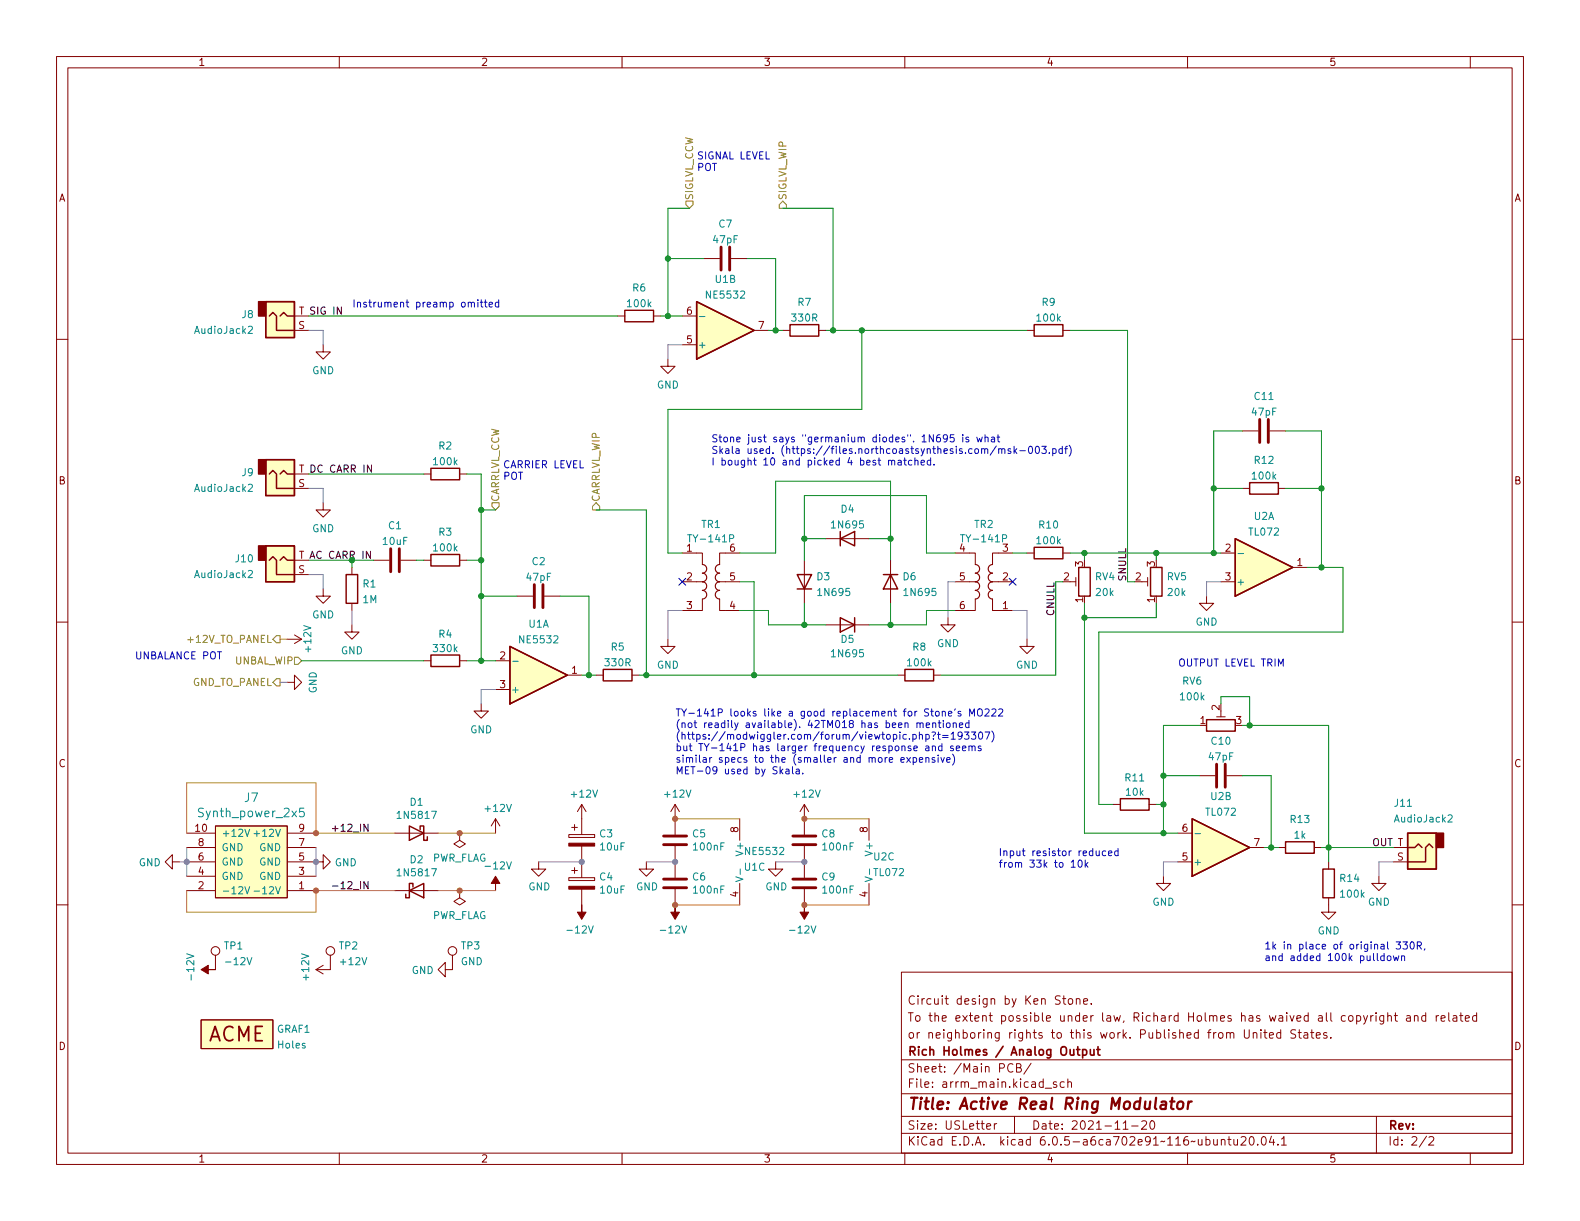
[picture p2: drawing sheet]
<svg xmlns="http://www.w3.org/2000/svg" width="279mm" height="216mm" viewBox="0 0 279 216" stroke-linecap="round" stroke-linejoin="round" font-family="sans-serif">
<g fill="none" stroke="#840000" stroke-width=".18">
<path d="M10 10h259.4v195.9h-259.4zM12 12h255.4v191.9h-255.4zM60 10v2M110 10v2M160 10v2M210 10v2M260 10v2M10 60h2M52.1 55.9h2.5M52.1 58.4h2.5M109.2 55.9h1.3M115.6 55.9h1.2"/>
<path d="M120.6 55.9h2.6M124.5 45.7h2.8M129.3 45.7h2.8M133.3 58.4h2.6M138.4 58.4h1.3M144.8 58.4h1.2M181.6 58.4h1.3M188 58.4h1.2M267.4 60h2M57.1 61v1.2h1.3l-1.3 1.3-1.2-1.3h1.2M118.1 63.5v1.3h1.3l-1.3 1.2-1.3-1.2h1.3M120.6 61h2.6"/>
<path d="M219.7 76.2h2.8M224.5 76.2h2.8M52.1 86.4h2.5M52.1 99.1h2.5M52.1 83.8h2.5M57.1 88.9v1.3h1.3l-1.3 1.2-1.2-1.2h1.2M66 99.1h2.8M70.9 99.1h2.8M74.9 99.1h1.3M74.9 83.8h1.3M81.3 99.1h1.2M81.3 83.8h1.2"/>
<path d="M120.6 97.8h3.6v2M130.8 97.8h-3.5v2M142.2 99.1v7.6M146 95.3h7.7M157.5 99.1v7.6M168.9 97.8h3.6v2M179.1 97.8h-3.6v2M181.6 97.8h1.3M188 97.8h1.2M215.9 97.8h2.5M219.7 86.4h1.3M226.1 86.4h1.2"/>
<path d="M10 110h2M50.8 113h2.5M52.1 112.3l1.2 .7M52.1 101.6h2.5M53.3 113l-1.2 .8M57.1 104.1v1.3h1.3l-1.3 1.3-1.2-1.3h1.2M62.2 110.5v1.3h1.3l-1.3 1.2-1.2-1.2h1.2M62.2 100.3v1.3M62.2 106.7v1.3M74.9 116.8h1.3M81.3 116.8h1.2M87.6 116.8h2.6"/>
<path d="M91.4 105.4h2.8M96.3 105.4h2.8M100.3 119.4h2.6M105.4 119.4h1.3M111.8 119.4h1.2M118.1 113v1.3h1.3l-1.3 1.3-1.3-1.3h1.3M120.6 102.9h3.9M124.2 105.9v2.1h-3.6M127 102.9h3.8M127.3 105.9v2.1h3.5M146 110.5h7.7M158.7 119.4h1.3"/>
<path d="M165.1 119.4h1.3M167.6 109.2v1.3h1.3l-1.3 1.3-1.2-1.3h1.2M168.9 102.9h3.8M172.5 105.9v2.1h-3.6M175.3 102.9h3.8M175.5 105.9v2.1h3.6M181.6 113v1.3h1.3l-1.3 1.3-1.3-1.3h1.3M189.2 102.9h1M190.2 102.1v1.5M201.9 102.9h1M202.9 102.1v1.5M213.4 105.4v1.3h1.2l-1.2 1.3-1.3-1.3h1.3"/>
<path d="M215.9 102.9h2.5M228.6 100.3h2.5M267.4 110h2M50.8 120.7h1.3v-1.3l1.2 1.3-1.2 1.2v-1.2M85.1 124.5v1.2h1.3l-1.3 1.3-1.3-1.3h1.3M87.6 121.9h2.6M212.1 137.2h2.8M215.1 126.7h1.6M215.9 125.7v1M216.9 137.2h2.8M10 160h2M30.5 152.4v-1.3l-1.3 1.3 1.3 1.3v-1.3h1.2"/>
<path d="M33 152.4h5.1M33 147.3h5.1M33 149.9h5.1M33 157.5h5.1M33 154.9h5.1M38.1 146.1h12.7v12.7h-12.7zM50.8 152.4h6.3v1.3l1.3-1.3-1.3-1.3v1.3M50.8 147.3h5.1M50.8 149.9h5.1M50.8 157.5h5.1M50.8 154.9h5.1M69.8 147.3h7.7"/>
<path d="M69.8 157.5h7.7M81.3 157.5v1.3l-1 .6 1 .6 1-.6-1-.6M81.3 157.5h.1M81.3 147.3v1.3l-1 .6 1 .7 1-.7-1-.6M81.3 147.3h.1M87.6 144.8l-.7 1.3M87.6 144.8v2.5M87.6 144.8l.8 1.3M95.2 152.4v1.3h1.3l-1.3 1.2-1.2-1.2h1.2M100.6 147.6h4.6v.5h-4.6zM100.6 155.2h4.6v.5h-4.6zM101.1 146.3h1"/>
<path d="M101.1 153.9h1M101.6 145.8v1M101.6 153.4v1M102.9 142.2l-.8 1.3M102.9 142.2v5.4M102.9 149.6v5.6M102.9 157.2v2.8M102.9 142.2l.7 1.3M114.3 152.4v1.3h1.3l-1.3 1.2-1.3-1.2h1.3M119.4 142.2v5.4M119.4 149.6v5.6M119.4 157.2v2.8"/>
<path d="M119.4 142.2l-.8 1.3M119.4 142.2l.7 1.3M130.8 144.8v3.8M130.8 156.2v3.8M137.2 152.4v1.3h1.2l-1.2 1.2-1.3-1.2h1.3M142.2 142.2v5.4M142.2 149.6v5.6M142.2 157.2v2.8M142.2 142.2l-.7 1.3M142.2 142.2l.8 1.3M153.7 144.8v3.8M153.7 156.2v3.8"/>
<path d="M196.8 142.2h1.3M203.2 142.2h1.3M205.7 154.9v1.3h1.3l-1.3 1.3-1.2-1.3h1.2M208.3 152.4h2.5M208.3 147.3h2.5M221 149.9h2.5M226.1 149.9h1.2M232.4 149.9h1.3M234.9 158.8v2.5h1.3l-1.3 1.3-1.2-1.3h1.2M234.9 152.4v1.3M243.8 154.9v1.3h-1.2l1.2 1.3 1.3-1.3h-1.3M246.4 152.4h2.5"/>
<path d="M246.4 149.9h2.5M267.4 160h2M38.1 168.9v2.6M55.9 171.5l1.2 .7M57.1 170.7l-1.2 .8M58.4 168.9v2.6h-2.5M80 168.9v2.6h-1.3v1.2l-1.2-1.2 1.2-1.3v1.3M159.4 171.9h108v32h-108zM187.5 176.2l-.6-.1-.3 .3 .2 .3 .6 .3v.4l-.2 .2-.6-.1M187.9 176.6h.6M188.1 176.1v1.3l.4 .2M189 176.6h.4l.3 .3v.4l-.3 .3-.4-.1-.1-.2v-.4z"/>
<path d="M190.3 176.7l.2-.1h.4l.1 1M190.3 176.6v1M191.6 177.1l.7-.2v-.3h-.5l-.2 .2 .1 .7h.6M193 177.4v.2M241.1 179.6l.4 1M241.8 179.6l-.5 1.3-.2 .2M242.4 179.6v1M242.8 179.6h-.3l-.1 .3M243.3 179.1v.1M243.3 179.6v1M244.7 179.6v1.2l-.3 .3-.4-.1M244.7 179.6h-.4l-.3 .3v.4l.1 .2h.6"/>
<path d="M245.4 179.7l.2-.1h.4v1M245.4 179.1v1.5M246.5 179.6h.6M246.8 179.1v1.3l.3 .2M248.8 179.6h.5l.1 1M249.4 179.9l-.5 .1a.29 .29 0 0 0-.2 .3 .29 .29 0 0 0 .2 .3l.5-.1M250.1 179.7l.2-.1h.4l.1 1M250.1 179.6v1M252.1 179.6h-.4l-.3 .3v.4l.1 .2h.6M252.1 179.1v1.5M254 179.6v1M254.4 179.6h-.3l-.1 .3"/>
<path d="M256.2 179.1v1.3l.2 .2M257 179.6h.5l.1 1M257.6 179.9l-.5 .1a.29 .29 0 0 0-.2 .3 .29 .29 0 0 0 .2 .3l.5-.1M258.1 179.6h.6M258.3 179.1v1.3l.4 .2M261.1 179.6h-.4l-.3 .3v.4l.1 .2h.6M261.1 179.1v1.5M35.6 180.3h12.7v5.1h-12.7zM159.4 197.4h108M159.4 193.4h108M159.4 187.4h108M174.5 199.2l.7-.2-.1-.3h-.4l-.2 .2v.7h.6"/>
<path d="M175.8 198.7v1M176.3 198.7h-.3l-.2 .3M179.1 188.2a.6 .6 0 0 0-.7 0 .6 .6 0 0 0-.2 .7 .56 .56 0 0 0 .3 .6 .56 .56 0 0 0 .6-.1M179.4 197.4v3M179.8 188.8h.5l.2-.1v-.3l-.1-.3h-.6v1.5h.5l.3-.3a.39 .39 0 0 0-.3-.5M182.3 188l-1.3 1.9M184.8 192.4h1.2M186.8 191.4l-.3-.1-.2 .2v.2l.5 .2v.3h-.5M188.2 191.4l-.4-.1-.3 .3v.4l.1 .2h.6M188.8 191.4l.2-.1 .4 .1 .1 .9M188.8 190.8v1.5M198.6 199.7h.9"/>
<path d="M200.1 199.1h1.2M201.9 198.3l.6-.1 .2 .1 .1 .3-1 1.1h1M203.5 198.3l.2-.1a.81 .81 0 0 1 .6 .6 .81 .81 0 0 1-.3 .8l-.2 .1a.81 .81 0 0 1-.3-1.4zM220 182.1v1.2l.3 .3 .5-.1 .1-.2v-1.2M221.6 182.7l.2-.1h.4l.1 1M221.6 182.6v1M223 182.1v.1M223 182.6v1M223.5 182.6h.5M223.7 182.1v1.3l.3 .2M224.5 183.1l.7-.2-.1-.3h-.4l-.2 .2v.7h.6M226.5 182.6h-.5l-.2 .3v.4l.1 .2h.6"/>
<path d="M226.5 182.1v1.5M229.1 182.2l-.6-.1-.2 .3 .1 .3 .6 .3v.4l-.2 .2-.5-.1M229.5 182.6h.6M229.8 182.1v1.3l.3 .2M230.6 182.6h.6l.1 1M231.3 182.9l-.5 .1a.29 .29 0 0 0-.3 .3 .29 .29 0 0 0 .3 .3l.5-.1M231.8 182.6h.5M232 182.1v1.3l.3 .2M232.8 183.1l.7-.2-.1-.3h-.4l-.2 .2v.7h.6M234.6 182.6h-.3l-.3 .2 .1 .2 .5 .2v.3h-.6M235.3 183.4v.2M243.4 197.4v6.5"/>
<path d="M254.8 180.1l.7-.2v-.3h-.5l-.2 .2 .1 .7h.6M259.1 180.1l.7-.2v-.3h-.5l-.2 .2 .1 .7h.6M60 203.9v2M110 203.9v2M159.4 200.4h108M160 203.9v2M210 203.9v2M216 201.6l.2-.1h.3l.1 1M216 201.5v1M217.1 201.5h.6M217.3 201v1.3l.4 .2M218.2 201.5l.1 .9 .3 .1 .2-.2"/>
<path d="M218.8 201.5v1M219.5 201.1l.5-.1 .3 .1v.3l-.9 1.1h.9M221.1 201h.2a.81 .81 0 0 1 .5 .6 .81 .81 0 0 1-.3 .8l-.1 .1a.81 .81 0 0 1-.6-.6 .81 .81 0 0 1 .3-.9zM222.4 202.3v.2M223.2 201.1l.2-.1a.81 .81 0 0 1 .6 .6 .81 .81 0 0 1-.3 .8l-.2 .1a.81 .81 0 0 1-.3-1.4zM224.8 200.9l-.3 1.1h.9M225.2 201.5v1M226 202.3v.2M226.6 201.4l.4-.4v1.5M226.6 202.5h.9M252.3 200.9l-1.3 1.9M252.7 201.1l.6-.1 .2 .1v.3l-.9 1.1h.9"/>
<path d="M260 203.9v2"/>
<circle cx="38.1" cy="168.1" r=".76"/>
<circle cx="58.4" cy="168.1" r=".76"/>
<circle cx="80" cy="168.1" r=".76"/>
</g>
<path d="M205.4 194.9l.2-.1 .6 .1-.1 1.2M206.2 195.2l-.7 .1a.4 .4 0 0 0-.3 .4 .4 .4 0 0 0 .2 .4l.7-.1M206.9 194.8h.8M207.3 194.1l-.2 1.7 .1 .2 .3 .1M208.3 195a.52 .52 0 0 1 .6-.2 .52 .52 0 0 1 .4 .4l-.1 .5a.55 .55 0 0 1-.5 .4 .55 .55 0 0 1-.6-.4zM210.2 194.8l-.2 1.3M210.7 194.8l-.3 .1-.3 .3" fill="none" stroke="#840000" stroke-width=".4"/>
<path d="M190.4 185.6h.6M190.6 185.1v1.3l.4 .2M191.5 185.7l.4-.1 .3 .3v.4l-.2 .2h-.5M191.5 185.6v1.5M192.8 185.6l.1 .9 .3 .1 .3-.2M193.5 185.6v1M194 185.6h.5M194.2 185.1v1.3l.3 .2" fill="none" stroke="#840000" stroke-width=".3"/>
<g fill="none" stroke="#840000" stroke-width=".25">
<path d="M47 53.3h5.1v6.4h-5.1zM47.6 55.9l.7-.7 .6 .7v2.5h3.2M49.5 55.9l.7-.7 .6 .7h1.3M110.5 54.9h5.1v2h-5.1zM123.2 53.3l10.1 5.1-10.1 5.1zM139.7 57.4h5.1v2h-5.1zM182.9 57.4h5.1v2h-5.1zM47 81.3h5.1v6.3h-5.1zM47 96.5h5.1v6.4h-5.1zM47.6 83.8l.7-.6 .6 .6v2.6h3.2M47.6 99.1l.7-.7 .6 .7v2.5h3.2M49.5 83.8l.7-.6 .6 .6h1.3"/>
<path d="M49.5 99.1l.7-.7 .6 .7h1.3M76.2 98h5.1v2.1h-5.1zM76.2 82.8h5.1v2h-5.1zM148.6 95.3l2.5-1.3v2.5zM148.6 94v2.5M182.9 96.8h5.1v2h-5.1zM218.4 95.3l10.2 5-10.2 5.1zM221 85.3h5.1v2.1h-5.1zM61.2 101.6h2v5.1h-2zM76.2 115.8h5.1v2.1h-5.1zM90.2 114.3l10.1 5.1-10.1 5.1zM106.7 118.4h5.1v2h-5.1z"/>
<path d="M141 101.6h2.5l-1.3 2.5zM141 104.1h2.5M148.6 109.2l2.5 1.3-2.5 1.3zM151.1 109.2v2.6M156.2 101.6h2.5M157.5 101.6l1.2 2.5h-2.5zM160 118.4h5.1v2h-5.1zM190.8 100.3h2v5.1h-2zM203.5 100.3h2v5.1h-2zM213.4 127.3h5v2h-5zM72.4 146.1l2.5 1.2-2.5 1.3zM72.4 157.5l2.5-1.3v2.6z"/>
<path d="M73 156.8v-.6h-.6v2.6h-.6v-.7M74.3 146.7v-.6h.6v2.5h.7v-.6M198.1 141.2h5.1v2.1h-5.1zM210.8 144.8l10.2 5.1-10.2 5zM227.3 148.8h5.1v2.1h-5.1zM233.9 153.7h2.1v5.1h-2.1zM248.9 147.3h5.1v6.4h-5.1zM248.9 149.9h1.3l.6-.7 .7 .7M253.4 149.9l-.7-.7-.6 .7v2.5h-3.2"/>
</g>
<g fill="#ffffc2" stroke="#ffffc2" stroke-width=".18">
<path d="M218.4 95.3l10.2 5-10.2 5.1z"/>
<path d="M123.2 53.3l10.1 5.1-10.1 5.1z"/>
<path d="M210.8 144.8l10.2 5.1-10.2 5z"/>
<path d="M248.9 147.3h5.1v6.4h-5.1z"/>
<path d="M90.2 114.3l10.1 5.1-10.1 5.1z"/>
<path d="M35.6 180.3h12.7v5.1h-12.7z"/>
<path d="M38.1 146.1h12.7v12.7h-12.7z"/>
<path d="M47 81.3h5.1v6.3h-5.1z"/>
<path d="M47 96.5h5.1v6.4h-5.1z"/>
<path d="M47 53.3h5.1v6.4h-5.1z"/>
</g>
<g fill="none" stroke="#008484" stroke-width=".18">
<path d="M43.9 57.8l.5-.1 .2 .3-.7 1h.7M123.7 56h1M43.9 85.7l.5-.1 .2 .4-.7 .9h.7M121.6 94.6h.7M169.8 94.6h.8M218.9 97.9h1M43.9 101l.5-.1 .2 .3-.7 .9h.7M90.7 116.9h.9M43.3 146.6l.4 1.3 .5-1.3M43.3 156.8l.4 1.3 .5-1.3M44.9 147.4h1M44.9 157.6h1"/>
<path d="M53.7 142.9h-.7l-.1 .7 .3-.1 .5 .1 .1 .2-.1 .5-.2 .1-.6-.1M130.1 155l1.3 .5-1.3 .4M130.9 153.6v1M153 155l1.2 .5-1.2 .4M153.8 153.6v1M211.3 147.4h1M256.1 144.2l.5-.1 .2 .3-.8 1h.8"/>
</g>
<g fill="none" stroke="#840000" stroke-width=".51">
<path d="M127.5 43.7v4.1M129 43.7v4.1M222.8 74.2v4M224.3 74.2v4M69.1 97v4.1M70.6 97v4.1M94.5 103.4v4M96 103.4v4M215.1 135.1v4.1M216.7 135.1v4.1M117.3 157h4.1M117.3 155.4h4.1"/>
<path d="M117.3 149.4h4.1M117.3 147.8h4.1M140.2 157h4.1M140.2 155.4h4.1M140.2 149.4h4.1M140.2 147.8h4.1"/>
</g>
<g fill="#840000" stroke="#840000" stroke-width=".25">
<path d="M254 147.3h1.3v2.6h-1.3z"/>
<path d="M45.7 81.3h1.3v2.5h-1.3z"/>
<path d="M45.7 96.5h1.3v2.6h-1.3z"/>
<path d="M45.7 53.3h1.3v2.6h-1.3z"/>
</g>
<path d="M124.2 99.8a.76 .76 0 0 1 .8 .8 .76 .76 0 0 1-.8 .7 .76 .76 0 0 1 .8 .8 .76 .76 0 0 1-.8 .8 .76 .76 0 0 1 .8 .7 .76 .76 0 0 1-.8 .8 .76 .76 0 0 1 .8 .8 .76 .76 0 0 1-.8 .7M127.3 99.8a.76 .76 0 0 0-.8 .8 .76 .76 0 0 0 .8 .7 .76 .76 0 0 0-.8 .8 .76 .76 0 0 0 .8 .8 .76 .76 0 0 0-.8 .7 .76 .76 0 0 0 .8 .8 .76 .76 0 0 0-.8 .8 .76 .76 0 0 0 .8 .7M172.5 99.8a.76 .76 0 0 1 .7 .8 .76 .76 0 0 1-.7 .7 .76 .76 0 0 1 .7 .8 .76 .76 0 0 1-.7 .8 .76 .76 0 0 1 .7 .7 .76 .76 0 0 1-.7 .8 .76 .76 0 0 1 .7 .8 .76 .76 0 0 1-.7 .7M175.5 99.8a.76 .76 0 0 0-.7 .8 .76 .76 0 0 0 .7 .7 .76 .76 0 0 0-.7 .8 .76 .76 0 0 0 .7 .8 .76 .76 0 0 0-.7 .7 .76 .76 0 0 0 .7 .8 .76 .76 0 0 0-.7 .8 .76 .76 0 0 0 .7 .7" fill="none" stroke="#840000" stroke-width=".2"/>
<g fill="#840000" stroke="#840000" stroke-width=".18">
<path d="M87.6 154.9l.8 1.3h-.8v1.3v-1.3h-.7z"/>
<path d="M102.9 160v1.3h.7l-.7 1.3-.8-1.3h.8z"/>
<path d="M100.6 149.1h4.6v.5h-4.6z"/>
<path d="M100.6 156.7h4.6v.5h-4.6z"/>
<path d="M35.6 171.5l1.2-.8v.8h1.3h-1.3v.7z"/>
<path d="M119.4 160v1.3h.7l-.7 1.3-.8-1.3h.8z"/>
<path d="M142.2 160v1.3h.8l-.8 1.3-.7-1.3h.7z"/>
</g>
<path d="M121.3 35.6h1.3v.6l-.7 .6-.6-.6zM138.4 35.6l.7 .6v.6h-1.3v-.6zM87 88.9h1.3v.6l-.7 .7-.6-.7zM105.4 88.9l.6 .6v.7h-1.2v-.7zM48.9 112.4h.6v1.3h-.6l-.6-.7zM52.1 116.2h.6l.6 .6-.6 .7h-.6zM48.9 120h.6v1.3h-.6l-.6-.6z" fill="none" stroke="#848400" stroke-width=".18"/>
<path d="M65.5 97.5v1.2l-.7-1.2v1.2M65.7 82.2v1.3l-.7-1.3v1.3M65.1 155.9v1.3l-.7-1.3v1.3M65.1 145.7v1.3l-.7-1.3v1.3" fill="none" stroke="#000" stroke-width=".18"/>
<g fill="none" stroke="#0000c2" stroke-width=".18">
<path d="M83.4 53.6l.1-.2 .3 .1 .1 .8M84.5 53v.1M84.5 53.4v.9M84.9 53.4h.5M85.1 53v1.1l.3 .2M85.7 53.4h.4M85.8 53v1.1l.3 .2M86.5 53.9l.6-.2-.1-.2-.3-.1-.2 .2 .1 .6h.4M88.2 53.5l-.4-.1-.2 .3 .1 .5h.5M88.2 53v1.3M167.5 77.4l-.2 .3h-.2l-.3-.3 .1-.5h.4l.2 .1a.84 .84 0 0 1-.3 1.1h-.3M168.7 76.9h-.6l-.1 .6 .2-.1h.4l.1 .2v.4l-.2 .1-.5-.1"/>
<path d="M170.3 76.9v.1M170.3 77.3v.8M171.3 77.4l-.3-.1-.2 .2 .1 .2 .4 .1v.3h-.5M172.7 77.3l.3 .8 .2-.6 .3 .6 .2-.8M174.2 77.4l.2-.1 .3 .1v.7M174.2 76.9v1.2M175.3 77.4h.5l.1 .7M175.9 77.6l-.4 .1-.2 .1 .2 .3h.4M176.2 78.9l-1.1 1.6M176.3 77.3h.5M176.5 76.9v1.1l.3 .1M176.6 79.5l.2-.2 .3 .1 .1 .8"/>
<path d="M176.6 79.3v.9M177.2 79.5l.1-.2 .3 .1 .1 .8M178.7 79.4l-.3-.1-.2 .2 .1 .2 .4 .1v.3h-.5M179.3 78.9v1.3M179.4 79.7l.4 .5M179.8 79.3l-.5 .5M180.4 79.7h.9M182 79l.2-.1a.68 .68 0 0 1 .4 .6 .68 .68 0 0 1-.4 .7 .84 .84 0 0 1-.2-1.2zM183.3 79l.1-.1a.68 .68 0 0 1 .4 .6 .68 .68 0 0 1-.4 .7 .84 .84 0 0 1-.1-1.2zM184.2 78.9h.8l-.4 .5 .4 .1v.6l-.2 .1-.6-.1M186.2 79.4l.3-.1 .3 .3-.2 .5h-.4M186.2 79.3v1.3"/>
<path d="M187.9 79.4l-.4-.1-.2 .3 .1 .5h.5M187.9 78.9v1.3M188.3 79.3h.5M188.8 78.9l-.3 .2v1.1M189.1 78.7a1.46 1.46 0 0 1 0 2M157.1 81.5l.2-.1h.3l.1 .8M157.7 81.6l.2-.2h.3v.8M158.8 81.4h.5l.1 .8M159.4 81.7h-.5l-.1 .2 .1 .3h.5M159.8 81.4h.5M160 81v1l.3 .2M161.2 81.4h-.3l-.3 .2 .2 .6h.4"/>
<path d="M161.8 81.5l.2-.1h.3v.8M161.8 81v1.2M162.9 81.8l.6-.1-.1-.3h-.3l-.2 .2v.6h.5M164.6 81.4h-.4l-.2 .2 .1 .6h.5M164.6 81v1.2M165.2 82.1v.1M185.6 80.1v.1M226.1 117.8v-1.3l.4 .9 .4-.9v1.3M138.1 136.4l.3 .4M138.4 136l-.4 .5M139 136.1h.5v.7M139.5 136.3l-.4 .1-.2 .1 .2 .3h.4"/>
<path d="M140.1 135.6v1.1l.2 .1M140.8 136.1h.5v.7M141.3 136.3l-.4 .1-.2 .1 .2 .3h.4M142 136.7v.1M159.3 134.4l.6-.1v-.3l-.4-.1-.2 .2 .1 .6h.5M160.3 133.9l.7 .9M161 133.9l-.7 .9M161.5 134l.4-.1 .2 .3-.1 .5h-.5M161.5 133.9v1.3M162.2 127.9l.1-.1 .3 .1 .1 .8M162.2 127.8v.9M162.6 134.4l.6-.1-.1-.3-.3-.1-.2 .2v.6h.5"/>
<path d="M162.7 128l.2-.2 .3 .1v.8M163.7 129.9h.4l.2 .2-.1 .5h-.5M163.7 132h.5l.1 .7M163.7 134.1l.2-.2 .3 .1 .1 .8M163.7 133.9v.9M163.8 128.2l.6-.1-.1-.2-.3-.1-.2 .2v.6h.5M164.3 132.2l-.5 .1-.1 .1 .1 .3h.5M164.8 129.5l.4-.1 .2 .2-.3 .6M164.9 132l.2-.1 .3 .1v.7M164.9 131.9v.8M164.9 127.9l.2-.1 .3 .1 .1 .8M164.9 127.8v.9"/>
<path d="M165.1 130.6v.1M165.3 134l-.3-.1-.2 .2 .1 .2 .4 .1v.3h-.5M165.5 125.8h.3l.3 .2v.4l-.3 .2h-.3l-.1-.2zM165.8 129.9h.5M165.9 133.5v.1M165.9 127.8h.5M165.9 133.9v.9M166 129.4v1.1l.3 .2M166.1 127.4v1.1l.3 .2M166.4 133.9l.3 .9 .3-.9M166.6 132l-.4-.1-.2 .2 .1 .6h.5M166.6 131.5v1.2"/>
<path d="M166.6 125.9l.2-.1h.3l.1 .8M166.6 125.8v.8M166.7 130h1M166.7 130.4h1M166.8 127.4v.1M166.8 127.8v.9M167.4 134.4l.6-.1v-.3l-.4-.1-.2 .2 .1 .6h.5M167.5 127.9l.3-.1 .2 .3v.3l-.2 .3-.3-.1-.1-.2zM167.7 126.2l.6-.1v-.3h-.4l-.2 .2 .1 .6h.5M168.2 129.8l.4-.4v1.3M168.2 130.7h.7M168.4 133.3a1.46 1.46 0 0 1 0 2"/>
<path d="M168.6 127.9l.1-.1 .3 .1 .1 .8M168.6 132l-.3-.1-.2 .2v.2l.5 .1v.3h-.5M168.6 127.8v.9M168.9 125.3l-.1 .3M169.1 132.3l.6-.1v-.2l-.4-.1-.2 .2 .1 .6h.5M169.7 128.2l.6-.1-.1-.2-.4-.1-.1 .2v.6h.5M169.9 125.8h-.3l-.2 .2 .1 .1 .4 .2v.3h-.5M170.1 130l-.2 .2h-.4l-.1-.2 .1-.5 .4-.1 .2 .2a.84 .84 0 0 1-.3 1.1h-.3M170.2 132.3l.6-.1-.1-.2-.3-.1-.2 .2 .1 .6h.4M170.6 129.4h.7l-.4 .5 .4 .1v.6l-.2 .1-.5-.1M171.3 127.9l-.3-.1-.3 .3 .2 .5h.4M171.3 132l.2-.1 .3 .1 .1 .7"/>
<path d="M171.3 127.4v1.3M171.3 131.9v.8M171.5 126.6v-1.3l.4 1 .4-1v1.3M171.8 129.4h.8l-.5 .5 .4 .1v.6l-.2 .1-.5-.1M171.9 132.1l.2-.2 .3 .1v.7M172.9 125.5l.3-.2a.43 .43 0 0 1 .5 .5v.4a.42 .42 0 0 1-.4 .4 .42 .42 0 0 1-.4-.4zM173.2 129.6l.1-.2a.68 .68 0 0 1 .5 .7 .68 .68 0 0 1-.5 .6l-.1-.1-.2-.4zM173.5 132l-.3-.1-.2 .2v.2l.5 .1v.3h-.5M174.2 125.5l.5-.2 .2 .4-.8 .9h.8M174.2 129.4h.8l-.5 1.3M175.4 125.5l.5-.2 .2 .4-.8 .9h.8M175.4 129.3a1.46 1.46 0 0 1 0 1.9"/>
<path d="M176.6 125.5l.5-.2 .2 .4-.8 .9h.8M189.4 152.4l.4-.3v1.2M189.4 153.3h.8M190.8 152.2l.1-.1a.68 .68 0 0 1 .5 .6 .68 .68 0 0 1-.5 .6l-.1-.1-.2-.3zM191.9 152.1v1.2M192 152.9l.4 .4M192.4 152.5l-.5 .5M193.8 150.5l.1 .7 .3 .1 .2-.1M194.4 150.5v.8M195.5 150.5h-.3l-.3 .2 .2 .5h.4M196 150.9l.6-.1v-.3h-.4l-.2 .1 .1 .6h.5M197.7 150.5h-.4l-.2 .2 .1 .5h.5"/>
<path d="M197.7 150v1.3M244.8 169.1l-.4-.1-.2 .3 .1 .5h.5M244.8 168.6v1.3M245.4 169.1l.3-.1 .3 .3v.3l-.3 .3-.3-.1-.1-.2zM246.4 169l.2 .9 .3-.6 .2 .6 .3-.9M246.9 166.5h.8l-.5 .5 .4 .1v.6l-.2 .1-.5-.1M247.8 169.1l.2-.1 .3 .1 .1 .8M247.8 169v.9M248.1 166.5h.8l-.4 .5 .3 .1v.6l-.2 .1-.5-.1M249.5 166.6l.2-.1a.68 .68 0 0 1 .4 .7 .68 .68 0 0 1-.4 .6 .84 .84 0 0 1-.2-1.2zM250.6 167.2l.6-.1 .2-.1-.1-.3-.7-.2v1.3M250.9 167.2l.5 .6"/>
<path d="M252 167.8l-.2 .2"/>
</g>
<g fill="none" stroke="#008400" stroke-width=".18">
<path d="M121.9 36.8h-3.8v19.1M138.4 36.8h8.9v21.6M54.6 55.9h54.6M116.8 55.9h3.8M118.1 45.7h6.4M132.1 45.7h5.1v12.7M135.9 58.4h2.5M146 58.4h35.6M152.4 58.4v14h-34.3v25.4h2.5M189.2 58.4h10.2v44.5h1.3M219.7 76.2h-5.1v21.6M227.3 76.2h6.4v24.1"/>
<path d="M54.6 83.8h20.3M54.6 99.1h11.4M62.2 99.1v1.2M73.7 99.1h1.2M82.5 83.8h2.6v33M82.5 99.1h2.6M85.1 90.2h2.5M105.4 90.2h8.9v29.2M130.8 97.8h6.4v-12.7h20.3v14M142.2 95.3h3.8M153.7 95.3h3.8M168.9 97.8h-5.1v-10.2h-21.6v11.5"/>
<path d="M179.1 97.8h2.5M189.2 97.8h26.7M191.8 97.8v1.3M204.5 97.8v1.3M214.6 86.4h5.1M227.3 86.4h6.4M53.3 116.8h21.6M82.5 116.8h5.1M85.1 105.4h6.3M99.1 105.4h5v14M102.9 119.4h2.5M113 119.4h45.7"/>
<path d="M130.8 108h5.1v2.5h10.1M130.8 102.9h2.5v16.5M142.2 106.7v3.8M157.5 106.7v3.8M168.9 108h-5.1v2.5h-10.1M188 102.9h-1.3v16.5h-20.3M191.8 106.7v40.6h16.5M204.5 106.7v2.5h-12.7M231.1 100.3h6.4v11.5h-43.2v30.4h2.5M205.7 137.2h6.4M212.1 128.3h-6.4v19M215.9 124.5v-1.3h5.1v5.1"/>
<path d="M219.7 128.3h15.2v24.1M219.7 137.2h5.1v12.7M204.5 142.2h1.2M223.5 149.9h2.6M233.7 149.9h12.7"/>
</g>
<g fill="none" stroke="#848484" stroke-width=".18">
<path d="M54.6 58.4h2.5v2.6M120.6 61h-2.5v2.5M54.6 86.4h2.5v2.5M54.6 101.6h2.5v2.5M62.2 108v2.5M120.6 108h-2.5v5M168.9 102.9h-1.3v6.3M179.1 108h2.5v5M215.9 102.9h-2.5v2.5M49.5 120.7h1.3M87.6 121.9h-2.5v2.6M31.7 152.4h1.3"/>
<path d="M33 149.9v5M55.9 149.9v5M95.2 152.4h7.7M114.3 152.4h5.1M137.2 152.4h5M208.3 152.4h-2.6v2.5M246.4 152.4h-2.6v2.5"/>
</g>
<path d="M49.5 113h1.3M33 147.3v-8.9h22.9v8.9h13.9M33 157.5v3.8h22.9v-3.8h13.9M77.5 147.3h10.1M77.5 157.5h10.1M119.4 144.8h11.4M142.2 144.8h11.5M119.4 160h11.4M142.2 160h11.5" fill="none" stroke="#dd8500" stroke-width=".18"/>
<path d="M120 102.3l1.3 1.2M121.3 102.3l-1.3 1.2M178.5 102.3l1.2 1.2M179.7 102.3l-1.2 1.2" fill="none" stroke="#000084" stroke-width=".18"/>
<g fill="#008400" stroke="#008400" stroke-width=".18">
<circle cx="191.8" cy="97.8" r=".46"/>
<circle cx="205.7" cy="142.2" r=".46"/>
<circle cx="157.5" cy="110.5" r=".46"/>
<circle cx="142.2" cy="110.5" r=".46"/>
<circle cx="191.8" cy="109.2" r=".46"/>
<circle cx="204.5" cy="97.8" r=".46"/>
<circle cx="214.6" cy="86.4" r=".46"/>
<circle cx="214.6" cy="97.8" r=".46"/>
<circle cx="133.3" cy="119.4" r=".46"/>
<circle cx="205.7" cy="147.3" r=".46"/>
<circle cx="224.8" cy="149.9" r=".46"/>
<circle cx="205.7" cy="137.2" r=".46"/>
<circle cx="234.9" cy="149.9" r=".46"/>
<circle cx="157.5" cy="95.3" r=".46"/>
<circle cx="142.2" cy="95.3" r=".46"/>
<circle cx="152.4" cy="58.4" r=".46"/>
<circle cx="147.3" cy="58.4" r=".46"/>
<circle cx="221" cy="128.3" r=".46"/>
<circle cx="233.7" cy="86.4" r=".46"/>
<circle cx="233.7" cy="100.3" r=".46"/>
<circle cx="118.1" cy="45.7" r=".46"/>
<circle cx="118.1" cy="55.9" r=".46"/>
<circle cx="137.2" cy="58.4" r=".46"/>
<circle cx="85.1" cy="90.2" r=".46"/>
<circle cx="62.2" cy="99.1" r=".46"/>
<circle cx="85.1" cy="99.1" r=".46"/>
<circle cx="114.3" cy="119.4" r=".46"/>
<circle cx="104.1" cy="119.4" r=".46"/>
<circle cx="85.1" cy="105.4" r=".46"/>
<circle cx="85.1" cy="116.8" r=".46"/>
</g>
<g fill="#dd8500" stroke="#dd8500" stroke-width=".18">
<circle cx="119.4" cy="144.8" r=".46"/>
<circle cx="142.2" cy="144.8" r=".46"/>
<circle cx="119.4" cy="160" r=".46"/>
<circle cx="142.2" cy="160" r=".46"/>
<circle cx="81.3" cy="147.3" r=".46"/>
<circle cx="55.9" cy="157.5" r=".46"/>
<circle cx="55.9" cy="147.3" r=".46"/>
<circle cx="81.3" cy="157.5" r=".46"/>
</g>
<g fill="#848484" stroke="#848484" stroke-width=".18">
<circle cx="119.4" cy="152.4" r=".46"/>
<circle cx="142.2" cy="152.4" r=".46"/>
<circle cx="55.9" cy="152.4" r=".46"/>
<circle cx="33" cy="152.4" r=".46"/>
<circle cx="102.9" cy="152.4" r=".46"/>
</g>
<text font-size="3.5" fill="#840000" x="36.7" y="184.1">ACME</text>
<text font-size="2.8" fill="#840000" x="160.4" y="196.2">Title: Active Real Ring Modulator</text>
<g font-size="2.1" fill="#008484">
<text x="43.3" y="141.8">J7</text>
<text x="35.4" y="144.5">Synth_power_2x5</text>
</g>
<g font-size="2.1" fill="#840000">
<text x="160.4" y="177.6">Circuit design by Ken Stone.</text>
<text x="160.4" y="183.6">or neighboring rights to this work. Published from United States.</text>
<text x="160.4" y="180.6">To the extent possible under law, Richard Holmes has waived all copyright and related</text>
<text x="160.4" y="189.7">Sheet: /Main PCB/</text>
<text x="160.4" y="186.7">Rich Holmes / Analog Output</text>
<text x="160.4" y="192.4">File: arrm_main.kicad_sch</text>
<text x="160.4" y="202.5">KiCad E.D.A. kicad 6.0.5-a6ca702e91~116~ubuntu20.04.1</text>
<text x="160.4" y="199.7">Size: USLetter</text>
<text x="182.4" y="199.7">Date: 2021-11-20</text>
<text x="245.4" y="199.7">Rev:</text>
<text x="245.4" y="202.5">Id: 2/2</text>
</g>
<g font-size="1.8" fill="#840000">
<text x="35" y="11.6">1</text>
<text x="85" y="11.6">2</text>
<text x="135" y="11.6">3</text>
<text x="185" y="11.6">4</text>
<text x="235" y="11.6">5</text>
<text x="10.3" y="35.6">A</text>
<text x="267.7" y="35.6">A</text>
<text x="52.8" y="58.2">S</text>
<text x="121.4" y="55.6">6</text>
<text x="134.1" y="58.2">7</text>
<text x="121.4" y="60.7">5</text>
<text x="10.3" y="85.7">B</text>
<text x="52.8" y="86.1">S</text>
<text x="267.7" y="85.7">B</text>
<text x="52.8" y="101.3">S</text>
<text x="121.4" y="97.5">1</text>
<text x="129" y="97.5">6</text>
<text x="169.7" y="97.5">4</text>
<text x="177.3" y="97.5">3</text>
<text x="191.5" y="100.2" transform="rotate(-90 191.5 100.2)">3</text>
<text x="204.2" y="100.2" transform="rotate(-90 204.2 100.2)">3</text>
<text x="216.7" y="97.5">2</text>
<text x="229.4" y="100.1">1</text>
<text x="121.4" y="102.6">2</text>
<text x="121.4" y="107.7">3</text>
<text x="129" y="107.7">4</text>
<text x="129" y="102.6">5</text>
<text x="169.7" y="102.6">5</text>
<text x="169.7" y="107.7">6</text>
<text x="177.3" y="107.7">1</text>
<text x="177.3" y="102.6">2</text>
<text x="188.1" y="102.6">2</text>
<text x="191.5" y="106.5" transform="rotate(-90 191.5 106.5)">1</text>
<text x="200.8" y="102.6">2</text>
<text x="204.2" y="106.5" transform="rotate(-90 204.2 106.5)">1</text>
<text x="216.7" y="102.6">3</text>
<text x="88.4" y="116.6">2</text>
<text x="101.1" y="119.1">1</text>
<text x="88.4" y="121.7">3</text>
<text x="215.6" y="125.6" transform="rotate(-90 215.6 125.6)">2</text>
<text x="212.2" y="128">1</text>
<text x="218.6" y="128">3</text>
<text x="10.3" y="135.6">C</text>
<text x="267.7" y="135.6">C</text>
<text x="34.6" y="147.1">10</text>
<text x="35.1" y="149.6">8</text>
<text x="52.8" y="149.6">7</text>
<text x="52.8" y="147.1">9</text>
<text x="130.6" y="147.2" transform="rotate(-90 130.6 147.2)">8</text>
<text x="153.4" y="147.2" transform="rotate(-90 153.4 147.2)">8</text>
<text x="209.1" y="147.1">6</text>
<text x="221.8" y="149.6">7</text>
<text x="35.1" y="154.7">4</text>
<text x="35.1" y="152.1">6</text>
<text x="52.8" y="154.7">3</text>
<text x="52.8" y="152.1">5</text>
<text x="209.1" y="152.1">5</text>
<text x="247.1" y="152.1">S</text>
<text x="35.1" y="157.2">2</text>
<text x="52.8" y="157.2">1</text>
<text x="130.6" y="158.6" transform="rotate(-90 130.6 158.6)">4</text>
<text x="153.4" y="158.6" transform="rotate(-90 153.4 158.6)">4</text>
<text x="10.3" y="185.7">D</text>
<text x="267.7" y="185.7">D</text>
<text x="35" y="205.6">1</text>
<text x="85" y="205.6">2</text>
<text x="135" y="205.6">3</text>
<text x="185" y="205.6">4</text>
<text x="235" y="205.6">5</text>
</g>
<g font-size="1.8" fill="#0000c2">
<text x="123.2" y="28.2">SIGNAL LEVEL</text>
<text x="123.2" y="30.2">POT</text>
<text x="62.2" y="54.3">Instrument preamp omitted</text>
<text x="88.9" y="82.8">CARRIER LEVEL</text>
<text x="125.7" y="78.2">Stone just says &quot;germanium diodes&quot;. 1N695 is what</text>
<text x="125.7" y="80.2">Skala used. (https://files.northcoastsynthesis.com/msk-003.pdf)</text>
<text x="125.7" y="82.3">I bought 10 and picked 4 best matched.</text>
<text x="88.9" y="84.8">POT</text>
<text x="24" y="116.6">UNBALANCE POT</text>
<text x="208.3" y="117.8">OUTPUT LEVEL TRIM</text>
<text x="119.4" y="126.7">TY-141P looks like a good replacement for Stone's MO222</text>
<text x="119.4" y="128.7">(not readily available). 42TM018 has been mentioned</text>
<text x="119.4" y="130.8">(https://modwiggler.com/forum/viewtopic.php?t=193307)</text>
<text x="119.4" y="132.8">but TY-141P has larger frequency response and seems</text>
<text x="119.4" y="134.9">similar specs to the (smaller and more expensive)</text>
<text x="119.4" y="136.9">MET-09 used by Skala.</text>
<text x="176.5" y="151.4">Input resistor reduced</text>
<text x="176.5" y="153.4">from 33k to 10k</text>
<text x="223.5" y="167.9">1k in place of original 330R,</text>
<text x="223.5" y="169.9">and added 100k pulldown</text>
</g>
<g font-size="1.8" fill="#848400">
<text x="122.6" y="35.5" transform="rotate(-90 122.6 35.5)">SIGLVL_CCW</text>
<text x="139.1" y="35.5" transform="rotate(-90 139.1 35.5)">SIGLVL_WIP</text>
<text x="88.3" y="88.8" transform="rotate(-90 88.3 88.8)">CARRLVL_CCW</text>
<text x="106" y="88.8" transform="rotate(-90 106 88.8)">CARRLVL_WIP</text>
<text x="33.6" y="113.7">+12V_TO_PANEL</text>
<text x="41.5" y="117.5">UNBAL_WIP</text>
<text x="33.8" y="121.3">GND_TO_PANEL</text>
</g>
<g font-size="1.8" fill="#008484">
<text x="127.1" y="40.2">C7</text>
<text x="126.2" y="43">47pF</text>
<text x="111.9" y="51.5">R6</text>
<text x="125.1" y="52.8">NE5532</text>
<text x="126.5" y="50">U1B</text>
<text x="34.6" y="59">AudioJack2</text>
<text x="42.8" y="56.2">J8</text>
<text x="111.1" y="54.3">100k</text>
<text x="140.1" y="56.8">330R</text>
<text x="141.1" y="54.1">R7</text>
<text x="183.5" y="56.8">100k</text>
<text x="184.3" y="54.1">R9</text>
<text x="123.3" y="61.6">+</text>
<text x="55.2" y="66.2">GND</text>
<text x="116.1" y="68.7">GND</text>
<text x="221.9" y="70.7">C11</text>
<text x="221.5" y="73.5">47pF</text>
<text x="76.8" y="82.2">100k</text>
<text x="77.6" y="79.5">R2</text>
<text x="221.9" y="82">R12</text>
<text x="34.6" y="87">AudioJack2</text>
<text x="42.8" y="84.2">J9</text>
<text x="221.6" y="84.8">100k</text>
<text x="55.2" y="94.1">GND</text>
<text x="68.7" y="93.6">C1</text>
<text x="77.6" y="94.7">R3</text>
<text x="122.2" y="95.9">TY-141P</text>
<text x="124.1" y="93.3">TR1</text>
<text x="147.3" y="93.4">1N695</text>
<text x="148.7" y="90.6">D4</text>
<text x="170.5" y="95.9">TY-141P</text>
<text x="172.3" y="93.3">TR2</text>
<text x="183.8" y="93.4">R10</text>
<text x="221" y="94.7">TL072</text>
<text x="221.8" y="91.9">U2A</text>
<text x="41.7" y="99.4">J10</text>
<text x="67.8" y="96.3">10uF</text>
<text x="76.8" y="97.5">100k</text>
<text x="94.1" y="99.9">C2</text>
<text x="183.5" y="96.2">100k</text>
<text x="34.6" y="102.2">AudioJack2</text>
<text x="64.2" y="106.6">1M</text>
<text x="64.2" y="103.9">R1</text>
<text x="93.2" y="102.7">47pF</text>
<text x="144.5" y="102.6">D3</text>
<text x="144.8" y="105.4">1N695</text>
<text x="159.7" y="102.6">D6</text>
<text x="160.1" y="105.4">1N695</text>
<text x="193.7" y="102.6">RV4</text>
<text x="193.9" y="105.4">20k</text>
<text x="206.4" y="102.6">RV5</text>
<text x="206.6" y="105.4">20k</text>
<text x="218.6" y="103.5">+</text>
<text x="55.2" y="109.3">GND</text>
<text x="77.6" y="112.8">R4</text>
<text x="92.1" y="113.7">NE5532</text>
<text x="93.5" y="111">U1A</text>
<text x="148.7" y="113.7">D5</text>
<text x="211.4" y="110.6">GND</text>
<text x="55" y="115.1" transform="rotate(-90 55 115.1)">+12V</text>
<text x="60.3" y="115.7">GND</text>
<text x="76.8" y="115.3">330k</text>
<text x="107.1" y="117.8">330R</text>
<text x="108.1" y="115">R5</text>
<text x="116.1" y="118.2">GND</text>
<text x="147.3" y="116.2">1N695</text>
<text x="160.6" y="117.8">100k</text>
<text x="161.4" y="115">R8</text>
<text x="165.7" y="114.4">GND</text>
<text x="179.6" y="118.2">GND</text>
<text x="56" y="122.6" transform="rotate(-90 56 122.6)">GND</text>
<text x="90.3" y="122.6">+</text>
<text x="208.9" y="123.8">100k</text>
<text x="209.1" y="121">RV6</text>
<text x="83.1" y="129.7">GND</text>
<text x="214.3" y="131.7">C10</text>
<text x="213.8" y="134.4">47pF</text>
<text x="72.5" y="142.5">D1</text>
<text x="85.9" y="143.6">+12V</text>
<text x="101.2" y="141">+12V</text>
<text x="117.7" y="141">+12V</text>
<text x="140.5" y="141">+12V</text>
<text x="199" y="138.2">R11</text>
<text x="199.2" y="140.7">10k</text>
<text x="214.1" y="141.4">U2B</text>
<text x="246.7" y="142.6">J11</text>
<text x="39.1" y="148">+12V</text>
<text x="45.6" y="148">+12V</text>
<text x="70.6" y="144.8">1N5817</text>
<text x="106.1" y="148.1">C3</text>
<text x="122.5" y="148.1">C5</text>
<text x="145.3" y="148.1">C8</text>
<text x="213.3" y="144.2">TL072</text>
<text x="228.2" y="145.5">R13</text>
<text x="228.9" y="148.3">1k</text>
<text x="246.8" y="145.4">AudioJack2</text>
<text x="24.5" y="153.2">GND</text>
<text x="39.1" y="155.6">GND</text>
<text x="39.1" y="153">GND</text>
<text x="39.1" y="150.5">GND</text>
<text x="45.9" y="155.6">GND</text>
<text x="45.9" y="153">GND</text>
<text x="45.9" y="150.5">GND</text>
<text x="59.2" y="153.2">GND</text>
<text x="70.6" y="154.9">1N5817</text>
<text x="72.5" y="152.6">D2</text>
<text x="76.3" y="152.3">PWR_FLAG</text>
<text x="86.1" y="153.7">-12V</text>
<text x="106.1" y="155.7">C4</text>
<text x="106.2" y="150.4">10uF</text>
<text x="122.5" y="155.7">C6</text>
<text x="122.8" y="150.4">100nF</text>
<text x="131.4" y="150.9" transform="rotate(-90 131.4 150.9)">V+</text>
<text x="131.7" y="153.9">U1C</text>
<text x="132" y="151.2">NE5532</text>
<text x="145.3" y="155.7">C9</text>
<text x="145.6" y="150.4">100nF</text>
<text x="154.3" y="150.9" transform="rotate(-90 154.3 150.9)">V+</text>
<text x="154.5" y="152.1">U2C</text>
<text x="154.6" y="154.9">TL072</text>
<text x="210.9" y="153">+</text>
<text x="237" y="155.9">R14</text>
<text x="39.1" y="158.1">-12V</text>
<text x="46" y="158.1">-12V</text>
<text x="93.4" y="157.4">GND</text>
<text x="106.2" y="158">10uF</text>
<text x="112.5" y="157.4">GND</text>
<text x="122.8" y="158">100nF</text>
<text x="135.3" y="157.4">GND</text>
<text x="145.6" y="158">100nF</text>
<text x="203.8" y="160.1">GND</text>
<text x="237.2" y="158.7">100k</text>
<text x="241.9" y="160.1">GND</text>
<text x="39.7" y="167.9">TP1</text>
<text x="60" y="167.9">TP2</text>
<text x="76.3" y="162.5">PWR_FLAG</text>
<text x="81.6" y="167.9">TP3</text>
<text x="100.6" y="165">-12V</text>
<text x="117.1" y="165">-12V</text>
<text x="140" y="165">-12V</text>
<text x="233" y="165.2">GND</text>
<text x="34.3" y="172.9" transform="rotate(-90 34.3 172.9)">-12V</text>
<text x="40.2" y="170.6">-12V</text>
<text x="54.7" y="173.2" transform="rotate(-90 54.7 173.2)">+12V</text>
<text x="60.3" y="170.6">+12V</text>
<text x="72.8" y="172.2">GND</text>
<text x="81.5" y="170.6">GND</text>
<text x="48.9" y="182.6">GRAF1</text>
<text x="49.2" y="185.4">Holes</text>
</g>
<g font-size="1.8">
<text x="52.8" y="55.6">T SIG IN</text>
<text x="52.8" y="83.6">T DC CARR IN</text>
<text x="52.8" y="98.8">T AC CARR IN</text>
<text x="199.1" y="102.9" transform="rotate(-90 199.1 102.9)">SNULL</text>
<text x="186.4" y="108.9" transform="rotate(-90 186.4 108.9)">CNULL</text>
<text x="58.4" y="147.1">+12_IN</text>
<text x="242.6" y="149.6">OUT T</text>
<text x="58.4" y="157.2">-12_IN</text>
</g>
</svg>
